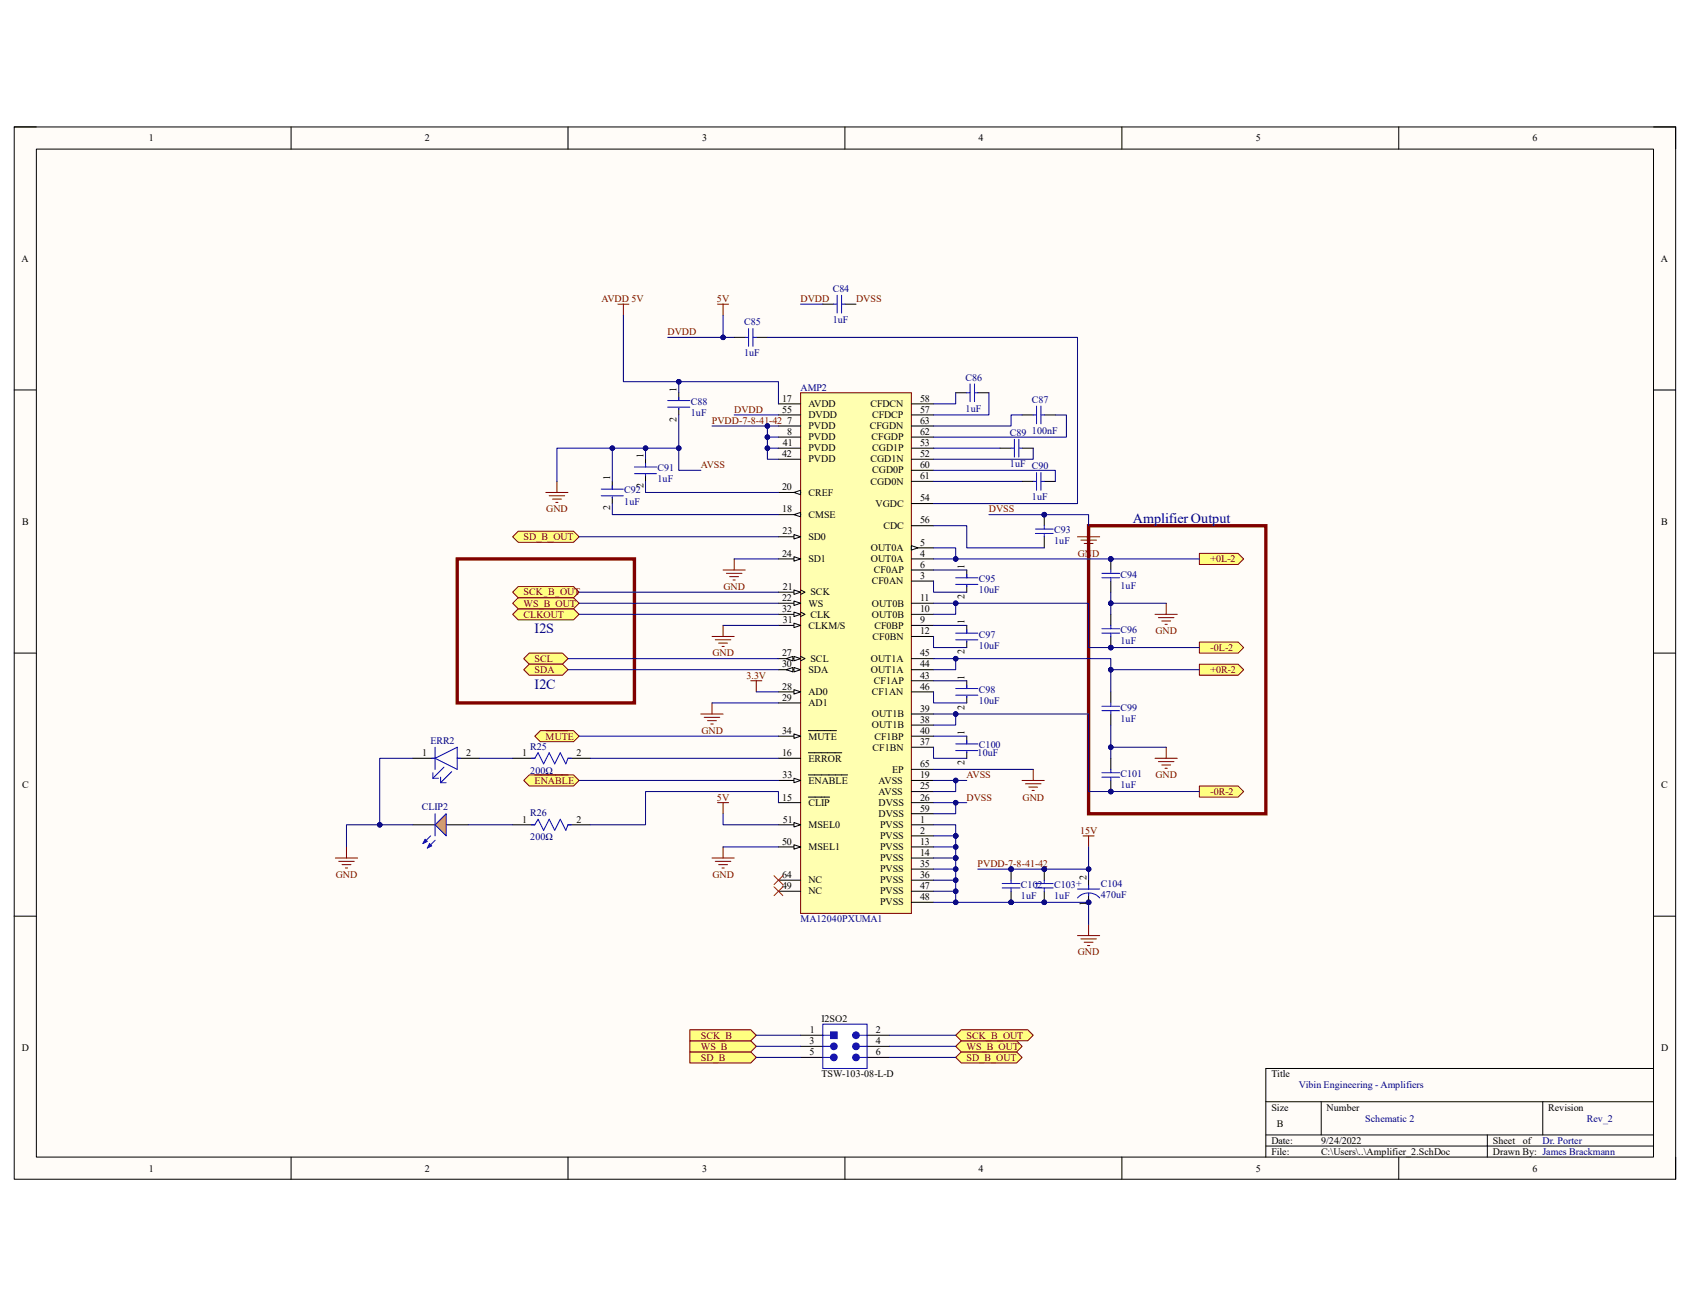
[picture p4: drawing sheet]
<svg xmlns="http://www.w3.org/2000/svg" width="279mm" height="216mm" viewBox="0 0 279 216" stroke-linecap="round" stroke-linejoin="round" font-family="sans-serif">
<path d="M2.3 21h274.7v173.9h-274.7z" fill-rule="evenodd" fill="#fffcf8"/>
<path d="M2.3 21h274.7v173.9h-274.7z" fill="none" stroke="#000" stroke-width=".17"/>
<path d="M6 24.6h267.4v166.7h-267.4z" fill-rule="evenodd" fill="#fffcf8"/>
<g fill="none" stroke="#000" stroke-width=".17">
<path d="M2.3 21h3.7M6 24.6h267.4v166.7h-267.4zM48.1 21v3.6M93.9 21v3.6M139.7 21v3.6M185.5 21v3.6M231.2 21v3.6M273.4 21h3.6v3.6M2.3 64.5h3.7M273.4 64.5h3.6M2.3 108h3.7M273.4 108h3.6"/>
<path d="M2.3 151.5h3.7M273.4 151.5h3.6M273.4 176.6h-64.1v14.7M48.1 191.3v3.6M93.9 191.3v3.6M139.7 191.3v3.6M185.5 191.3v3.6M209.3 182.1h64.1M209.3 187.6h64.1M209.3 189.5h64.1M218.4 182.1v5.5M231.2 191.3v3.6"/>
<path d="M245.9 187.6v3.7M255.1 182.1v5.5M277 191.3v3.6"/>
</g>
<path d="M132.4 64.9h18.3v86.1h-18.3z" fill-rule="evenodd" fill="#ffffb0"/>
<path d="M132.4 64.9h18.3v86.1h-18.3z" fill="none" stroke="#800000" stroke-width=".17"/>
<g fill="none" stroke="#000" stroke-width=".17">
<path d="M128.7 66.8h3.7M128.7 68.6h3.7M128.7 70.4h3.7M128.7 72.3h3.7M128.7 74.1h3.7M128.7 75.9h3.7M150.7 96.1h3.6M150.7 94.2h3.6M150.7 92.4h3.6M150.7 90.6h3.6M150.7 105.2h3.6M150.7 103.4h3.6"/>
<path d="M150.7 114.4h3.6M150.7 112.5h3.6M150.7 123.5h3.6M150.7 121.7h3.6"/>
</g>
<path d="M150.7 90.2l1.1 .4-1.1 .3z" fill="#f8fcff"/>
<path d="M128.7 88.7h3.7M150.7 90.2l1.1 .4-1.1 .3zM150.7 99.7h3.6M150.7 101.6h3.6M150.7 110.7h3.6M150.7 108.9h3.6M150.7 119.9h3.6M150.7 118h3.6" fill="none" stroke="#000" stroke-width=".17"/>
<path d="M131.3 88.4l1.1 .3-1.1 .4z" fill="#f8fcff"/>
<path d="M128.7 92.4h3.7M131.3 88.4l1.1 .3-1.1 .4z" fill="none" stroke="#000" stroke-width=".17"/>
<path d="M131.3 92l1.1 .4-1.1 .4z" fill="#f8fcff"/>
<path d="M131.3 92l1.1 .4-1.1 .4zM128.7 114.4h3.7" fill="none" stroke="#000" stroke-width=".17"/>
<path d="M131.3 114l1.1 .4-1.1 .3z" fill="#f8fcff"/>
<path d="M128.7 116.2h3.7M131.3 114l1.1 .4-1.1 .3zM128.7 136.4h3.7" fill="none" stroke="#000" stroke-width=".17"/>
<path d="M131.3 136l1.1 .4-1.1 .3z" fill="#f8fcff"/>
<path d="M131.3 136l1.1 .4-1.1 .3zM128.7 140h3.7" fill="none" stroke="#000" stroke-width=".17"/>
<path d="M131.3 139.6l1.1 .4-1.1 .4z" fill="#f8fcff"/>
<path d="M150.7 79.6h3.6M150.7 77.8h3.6M150.7 75.9h3.6M150.7 74.1h3.6M128.7 132.7h3.7M128.7 129h3.7M131.3 139.6l1.1 .4-1.1 .4zM133.6 131.8h3.6" fill="none" stroke="#000" stroke-width=".17"/>
<path d="M131.3 128.7l1.1 .3-1.1 .4z" fill="#f8fcff"/>
<path d="M128.7 125.4h3.7M128.7 121.7h3.7M131.3 128.7l1.1 .3-1.1 .4zM133.6 128.1h6.5M133.6 124.4h5.6" fill="none" stroke="#000" stroke-width=".17"/>
<path d="M131.3 121.3l1.1 .4-1.1 .4z" fill="#f8fcff"/>
<path d="M150.7 66.8h3.6M150.7 68.6h3.6M150.7 70.4h3.6M150.7 72.3h3.6M150.7 86.9h3.6M128.7 101.6h3.7M131.3 121.3l1.1 .4-1.1 .4zM133.6 120.8h4.7" fill="none" stroke="#000" stroke-width=".17"/>
<path d="M131.3 101.2l1.1 .4-1.1 .3z" fill="#f8fcff"/>
<path d="M128.7 103.4h3.7M131.3 101.2l1.1 .4-1.1 .3zM132.4 101.2l.7 .4-.7 .3" fill="none" stroke="#000" stroke-width=".17"/>
<path d="M131.3 103l1.1 .4-1.1 .4z" fill="#f8fcff"/>
<path d="M128.7 85.1h3.7M131.3 103l1.1 .4-1.1 .4z" fill="none" stroke="#000" stroke-width=".17"/>
<path d="M131.3 85.1l1.1-.4v.7z" fill="#f8fcff"/>
<path d="M128.7 81.4h3.7M131.3 85.1l1.1-.4v.7z" fill="none" stroke="#000" stroke-width=".17"/>
<path d="M131.3 81.4l1.1-.4v.8z" fill="#f8fcff"/>
<path d="M128.7 97.9h3.7M131.3 81.4l1.1-.4v.8zM150.7 127.2h3.6" fill="none" stroke="#000" stroke-width=".17"/>
<path d="M131.3 97.5l1.1 .4-1.1 .4z" fill="#f8fcff"/>
<path d="M131.3 97.5l1.1 .4-1.1 .4zM132.4 97.5l.7 .4-.7 .4M128.7 108.9h3.7" fill="none" stroke="#000" stroke-width=".17"/>
<path d="M131.3 108.5l1.1 .4-1.1 .3z" fill="#f8fcff"/>
<path d="M131.3 108.5l1.1 .4-1.1 .3z" fill="none" stroke="#000" stroke-width=".17"/>
<path d="M130 108.9l1.1-.4v.7z" fill="#f8fcff"/>
<path d="M128.7 110.7h3.7M130 108.9l1.1-.4v.7zM132.4 108.5l.7 .4-.7 .3" fill="none" stroke="#000" stroke-width=".17"/>
<path d="M131.3 110.3l1.1 .4-1.1 .4z" fill="#f8fcff"/>
<path d="M131.3 110.3l1.1 .4-1.1 .4z" fill="none" stroke="#000" stroke-width=".17"/>
<path d="M130 110.7l1.1-.4v.8z" fill="#f8fcff"/>
<path d="M128.7 99.7h3.7M150.7 83.2h3.6M130 110.7l1.1-.4v.8z" fill="none" stroke="#000" stroke-width=".17"/>
<path d="M131.3 99.4l1.1 .3-1.1 .4z" fill="#f8fcff"/>
<g fill="none" stroke="#000" stroke-width=".17">
<path d="M101.2 79.6v1.3M106.7 75.9v1.3M106.7 78.5v1.1M112.2 64.9v1.3M112.2 67.5v1.1M158 64.9h1.8M161.7 64.9h1.8M165.3 74.1h1.9M169 79.6h1.8M169 74.1h1.8M169 68.6h1.8M172.6 79.6h1.9"/>
<path d="M172.6 68.6h1.9M101.2 82.1v1.1M131.3 99.4l1.1 .3-1.1 .4zM150.7 129h3.6M150.7 130.9h3.6M150.7 132.7h3.6M150.7 134.5h3.6M150.7 136.4h3.6M150.7 138.2h3.6M128.7 147.3h3.7M128.7 145.5h3.7M150.7 147.3h3.6"/>
<path d="M150.7 145.5h3.6M150.7 140h3.6M150.7 141.8h3.6M150.7 143.7h3.6M150.7 149.2h3.6"/>
</g>
<g fill="none" stroke="#800000" stroke-width=".17">
<path d="M102.1 50.3h1.9M103.1 50.3v1.8M92.1 79.6v1.8M90.2 81.4h3.7M90.8 82h2.6M91.3 82.5h1.5M91.9 83.1h.4M117.7 105.2h3.7M118.3 105.8h2.5M118.8 106.3h1.5M119.4 106.9h.3M119.5 103.4v1.8"/>
<path d="M118.6 132.7h1.9M119.5 132.7v1.8M169 129h3.6M169.5 129.6h2.6M170.1 130.1h1.5M170.6 130.7h.4M170.8 127.2v1.8M117.7 141.8h3.7M118.3 142.4h2.5M118.8 142.9h1.5M119.4 143.5h.3M119.5 140v1.8"/>
</g>
<g fill="none" stroke="#00f" stroke-width=".17">
<path d="M104.9 77.2h3.7M104.9 78.3h3.7M106.7 76.6v.6M106.7 78.5v.2M110.4 66.2h3.6M110.4 67.3h3.6M112.2 65.7v.5M112.2 67.5v.2M159.8 64.9h.6M160.4 63.5v2.9M161.1 63.5v2.9M161.1 64.9h.6"/>
<path d="M167.2 74.1h.5M167.7 72.6v3M168.4 72.6v3M168.4 74.1h.6M170.8 79.6h.6M170.8 68.6h.6M171.4 67.1v3M171.4 78.1v2.9M172.1 67.1v3M172.1 78.1v2.9M172.1 79.6h.5M172.1 68.6h.5"/>
<path d="M99.4 80.9h3.7M99.4 82h3.7M101.2 80.3v.6M101.2 82.1v.2"/>
</g>
<circle cx="172.6" cy="85.1" r=".37" fill="#000080"/>
<circle cx="172.6" cy="85.1" r=".37" fill="none" stroke="#000080" stroke-width=".17"/>
<path d="M172.6 85.1v1.8" fill="none" stroke="#000" stroke-width=".17"/>
<circle cx="172.6" cy="85.1" r=".37" fill="#000080"/>
<circle cx="172.6" cy="85.1" r=".37" fill="none" stroke="#000080" stroke-width=".17"/>
<g fill="none" stroke="#000" stroke-width=".17">
<path d="M121.4 55.8h1.8M125 55.8h1.9M136 50.3h1.9M139.7 50.3h1.8M159.8 94.2v1.3M159.8 96.8v1.1M172.6 88.7v1.9M159.8 103.4v1.3M159.8 105.9v1.2M159.8 112.5v1.3M159.8 115.1v1.1M159.8 121.7v1.3"/>
<path d="M159.8 124.3v1.1"/>
</g>
<g fill="none" stroke="#00f" stroke-width=".17">
<path d="M123.2 55.8h.6M123.8 54.3v2.9M124.5 54.3v2.9M124.5 55.8h.5M137.9 50.3h.5M138.4 48.8v2.9M139.1 48.8v2.9M139.1 50.3h.6M158 95.5h3.7M158 96.6h3.7M159.8 95v.5M159.8 96.8v.2"/>
<path d="M171.2 88.2h2.9M171.2 87.5h2.9M172.6 86.9v.6M172.6 88.2v.5M158 104.7h3.7M158 105.8h3.7M158 113.8h3.7M158 114.9h3.7M159.8 104.1v.6M159.8 105.9v.2M159.8 113.3v.5M159.8 115.1v.2"/>
<path d="M158 123h3.7M158 124.1h3.7M159.8 122.4v.6M159.8 124.3v.1"/>
</g>
<path d="M118.6 50.3h1.9M119.5 50.3v1.8M178.1 88.7h3.7M178.7 89.3h2.6M179.2 89.8h1.5M179.8 90.4h.4M180 86.9v1.8" fill="none" stroke="#800000" stroke-width=".17"/>
<circle cx="180" cy="149.2" r=".37" fill="#000080"/>
<circle cx="180" cy="149.2" r=".37" fill="none" stroke="#000080" stroke-width=".17"/>
<path d="M180 147.7v1.5" fill="none" stroke="#000" stroke-width=".17"/>
<circle cx="180" cy="149.2" r=".37" fill="#000080"/>
<circle cx="180" cy="149.2" r=".37" fill="none" stroke="#000080" stroke-width=".17"/>
<path d="M180 145.5v1.5" fill="none" stroke="#000" stroke-width=".17"/>
<path d="M178.1 147h3.7M178.1 148.4a2.45 2.45 0 0 1 3.7 0M180 146.4v.6M180 147.7v.4" fill="none" stroke="#00f" stroke-width=".17"/>
<path d="M178.1 154.7h3.7M178.7 155.2h2.6M179.2 155.8h1.5M179.8 156.3h.4M180 152.8v1.9" fill="none" stroke="#800000" stroke-width=".17"/>
<circle cx="172.6" cy="143.7" r=".37" fill="#000080"/>
<circle cx="172.6" cy="143.7" r=".37" fill="none" stroke="#000080" stroke-width=".17"/>
<circle cx="172.6" cy="149.2" r=".37" fill="#000080"/>
<circle cx="172.6" cy="149.2" r=".37" fill="none" stroke="#000080" stroke-width=".17"/>
<path d="M172.6 143.7v1.8" fill="none" stroke="#000" stroke-width=".17"/>
<circle cx="172.6" cy="143.7" r=".37" fill="#000080"/>
<circle cx="172.6" cy="143.7" r=".37" fill="none" stroke="#000080" stroke-width=".17"/>
<path d="M172.6 147.3v1.9" fill="none" stroke="#000" stroke-width=".17"/>
<circle cx="172.6" cy="149.2" r=".37" fill="#000080"/>
<circle cx="172.6" cy="149.2" r=".37" fill="none" stroke="#000080" stroke-width=".17"/>
<path d="M171.2 146.8h2.9M171.2 146.1h2.9M172.6 145.5v.6M172.6 146.8v.5" fill="none" stroke="#00f" stroke-width=".17"/>
<circle cx="167.2" cy="143.7" r=".37" fill="#000080"/>
<circle cx="167.2" cy="143.7" r=".37" fill="none" stroke="#000080" stroke-width=".17"/>
<circle cx="167.2" cy="149.2" r=".37" fill="#000080"/>
<circle cx="167.2" cy="149.2" r=".37" fill="none" stroke="#000080" stroke-width=".17"/>
<path d="M167.2 143.7v1.8" fill="none" stroke="#000" stroke-width=".17"/>
<circle cx="167.2" cy="143.7" r=".37" fill="#000080"/>
<circle cx="167.2" cy="143.7" r=".37" fill="none" stroke="#000080" stroke-width=".17"/>
<path d="M167.2 147.3v1.9" fill="none" stroke="#000" stroke-width=".17"/>
<circle cx="167.2" cy="149.2" r=".37" fill="#000080"/>
<circle cx="167.2" cy="149.2" r=".37" fill="none" stroke="#000080" stroke-width=".17"/>
<path d="M165.7 146.8h2.9M165.7 146.1h2.9M167.2 145.5v.6M167.2 146.8v.5" fill="none" stroke="#00f" stroke-width=".17"/>
<path d="M179.1 138.2h1.8M180 138.2v1.8" fill="none" stroke="#800000" stroke-width=".17"/>
<circle cx="183.6" cy="92.4" r=".37" fill="#000080"/>
<circle cx="183.6" cy="92.4" r=".37" fill="none" stroke="#000080" stroke-width=".17"/>
<path d="M183.6 92.4v1.8" fill="none" stroke="#000" stroke-width=".17"/>
<circle cx="183.6" cy="92.4" r=".37" fill="#000080"/>
<circle cx="183.6" cy="92.4" r=".37" fill="none" stroke="#000080" stroke-width=".17"/>
<path d="M183.6 96.1v1.8" fill="none" stroke="#000" stroke-width=".17"/>
<path d="M182.2 95.5h2.9M182.2 94.8h2.9M183.6 94.2v.6M183.6 95.5v.6" fill="none" stroke="#00f" stroke-width=".17"/>
<circle cx="183.6" cy="107.1" r=".37" fill="#000080"/>
<circle cx="183.6" cy="107.1" r=".37" fill="none" stroke="#000080" stroke-width=".17"/>
<path d="M183.6 101.6v1.8M183.6 105.2v1.9" fill="none" stroke="#000" stroke-width=".17"/>
<circle cx="183.6" cy="107.1" r=".37" fill="#000080"/>
<circle cx="183.6" cy="107.1" r=".37" fill="none" stroke="#000080" stroke-width=".17"/>
<path d="M182.2 104.7h2.9M182.2 103.9h2.9M182.2 117.5h2.9M182.2 116.8h2.9M183.6 103.4v.5M183.6 104.7v.5M183.6 116.2v.6M183.6 117.5v.5" fill="none" stroke="#00f" stroke-width=".17"/>
<path d="M183.6 114.4v1.8M183.6 118v1.9" fill="none" stroke="#000" stroke-width=".17"/>
<circle cx="183.6" cy="130.9" r=".37" fill="#000080"/>
<circle cx="183.6" cy="130.9" r=".37" fill="none" stroke="#000080" stroke-width=".17"/>
<path d="M183.6 125.4v1.8M183.6 129v1.9" fill="none" stroke="#000" stroke-width=".17"/>
<circle cx="183.6" cy="130.9" r=".37" fill="#000080"/>
<circle cx="183.6" cy="130.9" r=".37" fill="none" stroke="#000080" stroke-width=".17"/>
<path d="M182.2 128.5h2.9M182.2 127.7h2.9M183.6 127.2v.5M183.6 128.5v.5" fill="none" stroke="#00f" stroke-width=".17"/>
<path d="M192.8 99.7v1.9M191 101.6h3.6M191.5 102.1h2.6M192.1 102.7h1.4M192.6 103.2h.4M191 125.4h3.6M191.5 125.9h2.6M192.1 126.5h1.4M192.6 127h.4M192.8 123.5v1.9" fill="none" stroke="#800000" stroke-width=".17"/>
<path d="M198.3 91.5h6.4l.9 .9-.9 .9h-6.4z" fill-rule="evenodd" fill="#ffff80"/>
<path d="M198.3 91.5h6.4l.9 .9-.9 .9h-6.4z" fill="none" stroke="#800000" stroke-width=".17"/>
<path d="M198.3 106.1h6.4l.9 1-.9 .9h-6.4z" fill-rule="evenodd" fill="#ffff80"/>
<path d="M198.3 106.1h6.4l.9 1-.9 .9h-6.4z" fill="none" stroke="#800000" stroke-width=".17"/>
<path d="M198.3 109.8h6.4l.9 .9-.9 .9h-6.4z" fill-rule="evenodd" fill="#ffff80"/>
<path d="M198.3 109.8h6.4l.9 .9-.9 .9h-6.4z" fill="none" stroke="#800000" stroke-width=".17"/>
<path d="M198.3 129.9h6.4l.9 1-.9 .9h-6.4z" fill-rule="evenodd" fill="#ffff80"/>
<path d="M198.3 129.9h6.4l.9 1-.9 .9h-6.4z" fill="none" stroke="#800000" stroke-width=".17"/>
<path d="M86.6 108.9l.9-.9h5.5l.9 .9-.9 .9h-5.5z" fill-rule="evenodd" fill="#ffff80"/>
<path d="M86.6 108.9l.9-.9h5.5l.9 .9-.9 .9h-5.5z" fill="none" stroke="#800000" stroke-width=".17"/>
<path d="M86.6 110.7l.9-.9h5.5l.9 .9-.9 .9h-5.5z" fill-rule="evenodd" fill="#ffff80"/>
<path d="M119.5 94.2h3.7M120.1 94.8h2.6M120.6 95.3h1.5M121.2 95.9h.4M121.4 92.4v1.8M86.6 110.7l.9-.9h5.5l.9 .9-.9 .9h-5.5z" fill="none" stroke="#800000" stroke-width=".17"/>
<path d="M88.4 121.7l.9-.9h5.5l.9 .9-.9 .9h-5.5z" fill-rule="evenodd" fill="#ffff80"/>
<path d="M88.4 121.7l.9-.9h5.5l.9 .9-.9 .9h-5.5zM90.2 120.8h3.7" fill="none" stroke="#800000" stroke-width=".17"/>
<path d="M86.6 129l.9-.9h7.3l.9 .9-.9 .9h-7.3z" fill-rule="evenodd" fill="#ffff80"/>
<path d="M86.6 129l.9-.9h7.3l.9 .9-.9 .9h-7.3zM88.4 128.1h5.5" fill="none" stroke="#800000" stroke-width=".17"/>
<path d="M84.8 101.6l.9-1h9.1l.9 1-.9 .9h-9.1z" fill-rule="evenodd" fill="#ffff80"/>
<path d="M84.8 101.6l.9-1h9.1l.9 1-.9 .9h-9.1z" fill="none" stroke="#800000" stroke-width=".17"/>
<path d="M68.3 125.4h3.6M68.3 136.4h3.6M73.8 136.4h3.6M75.6 125.4h3.7" fill="none" stroke="#000" stroke-width=".17"/>
<path d="M71.4 125.4h.5M71.6 128.7h.9M71.6 127.7v1M71.9 125.4l3.7-1.9v3.7zM71.9 123.5v3.7M72.8 129.4h1M72.8 128.5v.9M73.4 126.8l-1.8 1.9M74.7 127.6l-1.9 1.8M75.6 125.4h.5" fill="none" stroke="#00f" stroke-width=".17"/>
<path d="M71.9 136.4l1.9-1.9v3.7z" fill="#f90"/>
<path d="M71.2 138.2l-1.3 1.3M71.9 136.4l1.9-1.9v3.7zM71.9 138.9l-1.3 1.3" fill="none" stroke="#00f" stroke-width=".17"/>
<path d="M70.3 138.7l.3 .4-.7 .4z" fill="#00f"/>
<path d="M70.3 138.7l.3 .4-.7 .4z" fill="none" stroke="#00f" stroke-width=".17"/>
<path d="M71 139.5l.4 .3-.8 .4z" fill="#00f"/>
<path d="M71 139.5l.4 .3-.8 .4zM71.9 134.5v3.7M87.9 125.4h.5l.6-1 .9 1.9 .9-1.9 .9 1.9 .9-1.9 .9 1.9 .4-.9h.6M87.9 136.4h.5l.6-1 .9 1.9 .9-1.9 .9 1.9 .9-1.9 .9 1.9 .4-.9h.6" fill="none" stroke="#00f" stroke-width=".17"/>
<path d="M84.8 125.4h3.6M84.8 136.4h3.6M93.9 125.4h3.7M93.9 136.4h3.7" fill="none" stroke="#000" stroke-width=".17"/>
<path d="M115.9 118h3.6M116.4 118.6h2.6M117 119.1h1.4M117.5 119.7h.4M117.7 116.2v1.8M55.5 141.8h3.6M56 142.4h2.6M56.5 142.9h1.5M57.1 143.5h.4M57.3 140v1.8" fill="none" stroke="#800000" stroke-width=".17"/>
<path d="M136 169.3h7.4v7.3h-7.4z" fill-rule="evenodd" fill="#fff"/>
<path d="M136 173h1.3M136 169.3h7.4v7.3h-7.4z" fill="none" stroke="#00f" stroke-width=".17"/>
<path d="M132.4 171.1h3.6M132.4 173h3.6M132.4 174.8h3.6M143.3 171.1h3.7M143.3 173h3.7M143.4 174.8h3.6" fill="none" stroke="#000" stroke-width=".17"/>
<circle cx="137.9" cy="173" r=".55" fill="#00f"/>
<g fill="none" stroke="#00f" stroke-width=".17">
<path d="M136 171.1h1.3"/>
<circle cx="137.9" cy="173" r=".55"/>
</g>
<circle cx="137.9" cy="174.8" r=".55" fill="#00f"/>
<g fill="none" stroke="#00f" stroke-width=".17">
<path d="M136 174.8h1.3"/>
<circle cx="137.9" cy="174.8" r=".55"/>
</g>
<circle cx="141.5" cy="174.8" r=".55" fill="#00f"/>
<g fill="none" stroke="#00f" stroke-width=".17">
<path d="M142.1 174.8h1.3"/>
<circle cx="141.5" cy="174.8" r=".55"/>
</g>
<circle cx="141.5" cy="173" r=".55" fill="#00f"/>
<g fill="none" stroke="#00f" stroke-width=".17">
<path d="M142.1 173h1.2"/>
<circle cx="141.5" cy="173" r=".55"/>
</g>
<circle cx="141.5" cy="171.1" r=".55" fill="#00f"/>
<g fill="none" stroke="#00f" stroke-width=".17">
<path d="M142.1 171.1h1.2"/>
<circle cx="141.5" cy="171.1" r=".55"/>
</g>
<path d="M137.3 170.6h1.1v1.1h-1.1z" fill-rule="evenodd" fill="#00f"/>
<path d="M137.3 170.6h1.1v1.1h-1.1z" fill="none" stroke="#00f" stroke-width=".17"/>
<path d="M114 173.9h10.1l.9 .9-.9 .9h-10.1z" fill-rule="evenodd" fill="#ffff80"/>
<path d="M114 173.9h10.1l.9 .9-.9 .9h-10.1z" fill="none" stroke="#800000" stroke-width=".17"/>
<path d="M114 172.1h10.1l.9 .9-.9 .9h-10.1z" fill-rule="evenodd" fill="#ffff80"/>
<path d="M114 172.1h10.1l.9 .9-.9 .9h-10.1z" fill="none" stroke="#800000" stroke-width=".17"/>
<path d="M114 170.2h10.1l.9 .9-.9 1h-10.1z" fill-rule="evenodd" fill="#ffff80"/>
<path d="M114 170.2h10.1l.9 .9-.9 1h-10.1z" fill="none" stroke="#800000" stroke-width=".17"/>
<path d="M158 174.8l.9-.9h9.2l.9 .9-.9 .9h-9.2z" fill-rule="evenodd" fill="#ffff80"/>
<path d="M158 174.8l.9-.9h9.2l.9 .9-.9 .9h-9.2z" fill="none" stroke="#800000" stroke-width=".17"/>
<path d="M158 173l.9-.9h9.2l.9 .9-.9 .9h-9.2z" fill-rule="evenodd" fill="#ffff80"/>
<path d="M158 173l.9-.9h9.2l.9 .9-.9 .9h-9.2z" fill="none" stroke="#800000" stroke-width=".17"/>
<path d="M158 171.1l.9-.9h11l.9 .9-.9 1h-11z" fill-rule="evenodd" fill="#ffff80"/>
<path d="M158 171.1l.9-.9h11l.9 .9-.9 1h-11z" fill="none" stroke="#800000" stroke-width=".17"/>
<path d="M84.8 88.7l.9-.9h9.1l.9 .9-.9 1h-9.1z" fill-rule="evenodd" fill="#ffff80"/>
<path d="M84.8 88.7l.9-.9h9.1l.9 .9-.9 1h-9.1z" fill="none" stroke="#800000" stroke-width=".17"/>
<path d="M85.7 98.8h9.1l.9 .9-.9 .9h-9.1l-.9-.9z" fill-rule="evenodd" fill="#ffff80"/>
<path d="M85.7 98.8h9.1l.9 .9-.9 .9h-9.1l-.9-.9z" fill="none" stroke="#800000" stroke-width=".17"/>
<path d="M85.7 97h9.1l.9 .9-.9 .9h-9.1l-.9-.9z" fill-rule="evenodd" fill="#ffff80"/>
<path d="M85.7 97h9.1l.9 .9-.9 .9h-9.1l-.9-.9zM124.1 112.5h1.9M125 112.5v1.9" fill="none" stroke="#800000" stroke-width=".17"/>
<path d="M75.6 92.4h29.3v23.8h-29.3zM180 86.9h29.3v47.6h-29.3z" fill="none" stroke="#800000" stroke-width=".55"/>
<path d="M106.7 79.6v1.8h22M112.2 68.6v5.5h-5.5v1.8M101.2 83.2v1.9h27.5" fill="none" stroke="#000080" stroke-width=".17"/>
<circle cx="106.7" cy="74.1" r=".37" fill="#000080"/>
<circle cx="106.7" cy="74.1" r=".37" fill="none" stroke="#000080" stroke-width=".17"/>
<circle cx="112.2" cy="74.1" r=".37" fill="#000080"/>
<g fill="none" stroke="#000080" stroke-width=".17">
<path d="M92.1 79.6v-5.5h9.1v5.5"/>
<circle cx="112.2" cy="74.1" r=".37"/>
</g>
<circle cx="101.2" cy="74.1" r=".37" fill="#000080"/>
<g fill="none" stroke="#000080" stroke-width=".17">
<path d="M101.2 74.1h5.5"/>
<circle cx="101.2" cy="74.1" r=".37"/>
</g>
<circle cx="101.2" cy="74.1" r=".37" fill="#000080"/>
<circle cx="101.2" cy="74.1" r=".37" fill="none" stroke="#000080" stroke-width=".17"/>
<circle cx="106.7" cy="74.1" r=".37" fill="#000080"/>
<g fill="none" stroke="#000080" stroke-width=".17">
<path d="M112.2 64.9v-1.8h16.5v3.7"/>
<circle cx="106.7" cy="74.1" r=".37"/>
</g>
<circle cx="112.2" cy="63.1" r=".37" fill="#000080"/>
<g fill="none" stroke="#000080" stroke-width=".17">
<path d="M103.1 52.1v11h9.1"/>
<circle cx="112.2" cy="63.1" r=".37"/>
</g>
<circle cx="112.2" cy="63.1" r=".37" fill="#000080"/>
<g fill="none" stroke="#000080" stroke-width=".17">
<path d="M112.2 74.1v3.7h3.7"/>
<circle cx="112.2" cy="63.1" r=".37"/>
</g>
<circle cx="112.2" cy="74.1" r=".37" fill="#000080"/>
<g fill="none" stroke="#000080" stroke-width=".17">
<path d="M154.3 77.8h20.2v1.8M154.3 79.6h14.7M154.3 74.1h11M158 64.9v1.9h-3.7M163.5 64.9v3.7h-9.2M169 68.6h-1.8v1.8h-12.9M170.8 74.1v1.8h-16.5M174.5 68.6h1.8v3.7h-22M154.3 86.9h5.5v3.7h12.8M163.5 85.1h16.5v1.8M119.5 103.4h9.2M119.5 134.5v1.9h9.2"/>
<path d="M154.3 127.2h16.5M119.5 140h9.2"/>
<circle cx="112.2" cy="74.1" r=".37"/>
</g>
<circle cx="172.6" cy="85.1" r=".37" fill="#000080"/>
<g fill="none" stroke="#000080" stroke-width=".17">
<path d="M119.5 52.1v3.7h-9.1M121.4 68.6h7.3"/>
<circle cx="172.6" cy="85.1" r=".37"/>
</g>
<circle cx="119.5" cy="55.8" r=".37" fill="#000080"/>
<g fill="none" stroke="#000080" stroke-width=".17">
<path d="M132.4 50.3h3.6M154.3 96.1v1.8h5.5M154.3 94.2h5.5M154.3 105.2v1.9h5.5M154.3 103.4h5.5M154.3 112.5h5.5M154.3 123.5v1.9h5.5M154.3 121.7h5.5M161.7 143.7h18.3v1.8"/>
<circle cx="119.5" cy="55.8" r=".37"/>
</g>
<circle cx="167.2" cy="143.7" r=".37" fill="#000080"/>
<circle cx="167.2" cy="143.7" r=".37" fill="none" stroke="#000080" stroke-width=".17"/>
<circle cx="172.6" cy="143.7" r=".37" fill="#000080"/>
<circle cx="172.6" cy="143.7" r=".37" fill="none" stroke="#000080" stroke-width=".17"/>
<circle cx="180" cy="143.7" r=".37" fill="#000080"/>
<g fill="none" stroke="#000080" stroke-width=".17">
<path d="M180 140v3.7"/>
<circle cx="180" cy="143.7" r=".37"/>
</g>
<circle cx="180" cy="143.7" r=".37" fill="#000080"/>
<g fill="none" stroke="#000080" stroke-width=".17">
<path d="M183.6 97.9v1.8h9.2"/>
<circle cx="180" cy="143.7" r=".37"/>
</g>
<circle cx="183.6" cy="99.7" r=".37" fill="#000080"/>
<g fill="none" stroke="#000080" stroke-width=".17">
<path d="M183.6 99.7v1.9"/>
<circle cx="183.6" cy="99.7" r=".37"/>
</g>
<circle cx="183.6" cy="99.7" r=".37" fill="#000080"/>
<g fill="none" stroke="#000080" stroke-width=".17">
<path d="M192.8 123.5h-9.2v1.9"/>
<circle cx="183.6" cy="99.7" r=".37"/>
</g>
<circle cx="183.6" cy="123.5" r=".37" fill="#000080"/>
<g fill="none" stroke="#000080" stroke-width=".17">
<path d="M183.6 119.9v3.6"/>
<circle cx="183.6" cy="123.5" r=".37"/>
</g>
<circle cx="183.6" cy="123.5" r=".37" fill="#000080"/>
<g fill="none" stroke="#000080" stroke-width=".17">
<path d="M154.3 90.6h3.7v1.8h40.3"/>
<circle cx="183.6" cy="123.5" r=".37"/>
</g>
<circle cx="158" cy="92.4" r=".37" fill="#000080"/>
<circle cx="158" cy="92.4" r=".37" fill="none" stroke="#000080" stroke-width=".17"/>
<circle cx="183.6" cy="92.4" r=".37" fill="#000080"/>
<g fill="none" stroke="#000080" stroke-width=".17">
<path d="M183.6 110.7v3.7"/>
<circle cx="183.6" cy="92.4" r=".37"/>
</g>
<circle cx="183.6" cy="110.7" r=".37" fill="#000080"/>
<g fill="none" stroke="#000080" stroke-width=".17">
<path d="M119.5 55.8h1.9M93.9 108.9h34.8"/>
<circle cx="183.6" cy="110.7" r=".37"/>
</g>
<circle cx="119.5" cy="55.8" r=".37" fill="#000080"/>
<g fill="none" stroke="#000080" stroke-width=".17">
<path d="M121.4 92.4h7.3M93.9 110.7h34.8M95.7 101.6h33M154.3 114.4v1.8h5.5M68.3 125.4h-5.5v11M77.4 136.4h7.4M79.3 125.4h5.5M95.7 121.7h33M95.7 129h33M97.6 125.4h31.1M128.7 132.7v-1.8h-22v5.5h-9.1"/>
<circle cx="119.5" cy="55.8" r=".37"/>
</g>
<circle cx="62.8" cy="136.4" r=".37" fill="#000080"/>
<g fill="none" stroke="#000080" stroke-width=".17">
<path d="M154.3 92.4h3.7"/>
<circle cx="62.8" cy="136.4" r=".37"/>
</g>
<circle cx="158" cy="92.4" r=".37" fill="#000080"/>
<g fill="none" stroke="#000080" stroke-width=".17">
<path d="M158 99.7v1.9h-3.7"/>
<circle cx="158" cy="92.4" r=".37"/>
</g>
<circle cx="158" cy="99.7" r=".37" fill="#000080"/>
<g fill="none" stroke="#000080" stroke-width=".17">
<path d="M158 108.9v1.8h-3.7"/>
<circle cx="158" cy="99.7" r=".37"/>
</g>
<circle cx="158" cy="108.9" r=".37" fill="#000080"/>
<g fill="none" stroke="#000080" stroke-width=".17">
<path d="M158 118v1.9h-3.7"/>
<circle cx="158" cy="108.9" r=".37"/>
</g>
<circle cx="158" cy="118" r=".37" fill="#000080"/>
<g fill="none" stroke="#000080" stroke-width=".17">
<path d="M154.3 138.2h3.7"/>
<circle cx="158" cy="118" r=".37"/>
</g>
<circle cx="158" cy="138.2" r=".37" fill="#000080"/>
<g fill="none" stroke="#000080" stroke-width=".17">
<path d="M154.3 136.4h3.7v1.8"/>
<circle cx="158" cy="138.2" r=".37"/>
</g>
<circle cx="158" cy="138.2" r=".37" fill="#000080"/>
<g fill="none" stroke="#000080" stroke-width=".17">
<path d="M158 138.2v1.8"/>
<circle cx="158" cy="138.2" r=".37"/>
</g>
<circle cx="158" cy="140" r=".37" fill="#000080"/>
<circle cx="158" cy="140" r=".37" fill="none" stroke="#000080" stroke-width=".17"/>
<circle cx="158" cy="138.2" r=".37" fill="#000080"/>
<g fill="none" stroke="#000080" stroke-width=".17">
<path d="M154.3 140h3.7v1.8"/>
<circle cx="158" cy="138.2" r=".37"/>
</g>
<circle cx="158" cy="140" r=".37" fill="#000080"/>
<circle cx="158" cy="140" r=".37" fill="none" stroke="#000080" stroke-width=".17"/>
<circle cx="158" cy="141.8" r=".37" fill="#000080"/>
<g fill="none" stroke="#000080" stroke-width=".17">
<path d="M154.3 141.8h3.7"/>
<circle cx="158" cy="141.8" r=".37"/>
</g>
<circle cx="158" cy="141.8" r=".37" fill="#000080"/>
<g fill="none" stroke="#000080" stroke-width=".17">
<path d="M154.3 143.7h3.7"/>
<circle cx="158" cy="141.8" r=".37"/>
</g>
<circle cx="158" cy="143.7" r=".37" fill="#000080"/>
<g fill="none" stroke="#000080" stroke-width=".17">
<path d="M154.3 145.5h3.7"/>
<circle cx="158" cy="143.7" r=".37"/>
</g>
<circle cx="158" cy="145.5" r=".37" fill="#000080"/>
<g fill="none" stroke="#000080" stroke-width=".17">
<path d="M154.3 147.3h3.7"/>
<circle cx="158" cy="145.5" r=".37"/>
</g>
<circle cx="158" cy="147.3" r=".37" fill="#000080"/>
<g fill="none" stroke="#000080" stroke-width=".17">
<path d="M158 132.7v1.8h-3.7"/>
<circle cx="158" cy="147.3" r=".37"/>
</g>
<circle cx="158" cy="132.7" r=".37" fill="#000080"/>
<g fill="none" stroke="#000080" stroke-width=".17">
<path d="M158 129v1.9h-3.7"/>
<circle cx="158" cy="132.7" r=".37"/>
</g>
<circle cx="158" cy="129" r=".37" fill="#000080"/>
<g fill="none" stroke="#000080" stroke-width=".17">
<path d="M126.9 70.4v1.9h1.8"/>
<circle cx="158" cy="129" r=".37"/>
</g>
<circle cx="126.9" cy="72.3" r=".37" fill="#000080"/>
<circle cx="126.9" cy="72.3" r=".37" fill="none" stroke="#000080" stroke-width=".17"/>
<circle cx="126.9" cy="70.4" r=".37" fill="#000080"/>
<g fill="none" stroke="#000080" stroke-width=".17">
<path d="M126.9 74.1h1.8"/>
<circle cx="126.9" cy="70.4" r=".37"/>
</g>
<circle cx="126.9" cy="74.1" r=".37" fill="#000080"/>
<g fill="none" stroke="#000080" stroke-width=".17">
<path d="M68.3 136.4h-11v3.6"/>
<circle cx="126.9" cy="74.1" r=".37"/>
</g>
<circle cx="62.8" cy="136.4" r=".37" fill="#000080"/>
<g fill="none" stroke="#000080" stroke-width=".17">
<path d="M126.9 55.8h51.2v27.4h-23.8M117.7 70.4h11M95.7 88.7h33M95.7 97.9h33M95.7 99.7h33M117.7 116.2h11M125 114.4h3.7M125 173h7.4M125 171.1h7.4M125 174.8h7.4M147 173h11M147 171.1h11"/>
<path d="M147 174.8h11"/>
<circle cx="62.8" cy="136.4" r=".37"/>
</g>
<circle cx="126.9" cy="70.4" r=".37" fill="#000080"/>
<g fill="none" stroke="#000080" stroke-width=".17">
<path d="M126.9 72.3v3.6h1.8"/>
<circle cx="126.9" cy="70.4" r=".37"/>
</g>
<circle cx="126.9" cy="74.1" r=".37" fill="#000080"/>
<circle cx="126.9" cy="74.1" r=".37" fill="none" stroke="#000080" stroke-width=".17"/>
<circle cx="126.9" cy="72.3" r=".37" fill="#000080"/>
<g fill="none" stroke="#000080" stroke-width=".17">
<path d="M154.3 149.2h25.7v3.6"/>
<circle cx="126.9" cy="72.3" r=".37"/>
</g>
<circle cx="158" cy="149.2" r=".37" fill="#000080"/>
<circle cx="158" cy="149.2" r=".37" fill="none" stroke="#000080" stroke-width=".17"/>
<circle cx="167.2" cy="149.2" r=".37" fill="#000080"/>
<circle cx="167.2" cy="149.2" r=".37" fill="none" stroke="#000080" stroke-width=".17"/>
<circle cx="172.6" cy="149.2" r=".37" fill="#000080"/>
<circle cx="172.6" cy="149.2" r=".37" fill="none" stroke="#000080" stroke-width=".17"/>
<circle cx="180" cy="149.2" r=".37" fill="#000080"/>
<g fill="none" stroke="#000080" stroke-width=".17">
<path d="M154.3 132.7h5.5"/>
<circle cx="180" cy="149.2" r=".37"/>
</g>
<circle cx="158" cy="132.7" r=".37" fill="#000080"/>
<g fill="none" stroke="#000080" stroke-width=".17">
<path d="M154.3 129h5.5"/>
<circle cx="158" cy="132.7" r=".37"/>
</g>
<circle cx="158" cy="129" r=".37" fill="#000080"/>
<g fill="none" stroke="#000080" stroke-width=".17">
<path d="M154.3 118h25.7v12.9h18.3"/>
<circle cx="158" cy="129" r=".37"/>
</g>
<circle cx="158" cy="118" r=".37" fill="#000080"/>
<circle cx="158" cy="118" r=".37" fill="none" stroke="#000080" stroke-width=".17"/>
<circle cx="183.6" cy="130.9" r=".37" fill="#000080"/>
<g fill="none" stroke="#000080" stroke-width=".17">
<path d="M154.3 108.9h29.3v1.8h14.7"/>
<circle cx="183.6" cy="130.9" r=".37"/>
</g>
<circle cx="183.6" cy="110.7" r=".37" fill="#000080"/>
<circle cx="183.6" cy="110.7" r=".37" fill="none" stroke="#000080" stroke-width=".17"/>
<circle cx="158" cy="108.9" r=".37" fill="#000080"/>
<g fill="none" stroke="#000080" stroke-width=".17">
<path d="M154.3 99.7h25.7v7.4h18.3"/>
<circle cx="158" cy="108.9" r=".37"/>
</g>
<circle cx="158" cy="99.7" r=".37" fill="#000080"/>
<circle cx="158" cy="99.7" r=".37" fill="none" stroke="#000080" stroke-width=".17"/>
<circle cx="183.6" cy="107.1" r=".37" fill="#000080"/>
<g fill="none" stroke="#000080" stroke-width=".17">
<path d="M158 141.8v7.4"/>
<circle cx="183.6" cy="107.1" r=".37"/>
</g>
<circle cx="158" cy="149.2" r=".37" fill="#000080"/>
<circle cx="158" cy="149.2" r=".37" fill="none" stroke="#000080" stroke-width=".17"/>
<circle cx="158" cy="147.3" r=".37" fill="#000080"/>
<circle cx="158" cy="147.3" r=".37" fill="none" stroke="#000080" stroke-width=".17"/>
<circle cx="158" cy="145.5" r=".37" fill="#000080"/>
<circle cx="158" cy="145.5" r=".37" fill="none" stroke="#000080" stroke-width=".17"/>
<circle cx="158" cy="143.7" r=".37" fill="#000080"/>
<circle cx="158" cy="143.7" r=".37" fill="none" stroke="#000080" stroke-width=".17"/>
<circle cx="158" cy="141.8" r=".37" fill="#000080"/>
<circle cx="158" cy="141.8" r=".37" fill="none" stroke="#000080" stroke-width=".17"/>
<path d="M128 144.8l1.4 1.4M128 146.6l1.4 1.5M129.4 144.8l-1.4 1.4M129.4 146.6l-1.4 1.5" fill="none" stroke="#f00" stroke-width=".17"/>
<g font-size="2.3" fill="#000080">
<text x="187.3" y="86.4">Amplifier Output</text>
<text x="88.4" y="104.7">I2S</text>
<text x="88.4" y="113.9">I2C</text>
</g>
<g font-size="1.7">
<text x="24.6" y="23.4">1</text>
<text x="70.2" y="23.4">2</text>
<text x="116.1" y="23.4">3</text>
<text x="161.8" y="23.4">4</text>
<text x="207.6" y="23.4">5</text>
<text x="253.4" y="23.4">6</text>
<text x="3.6" y="43.3">A</text>
<text x="274.6" y="43.3">A</text>
<text x="111.8" y="64.7" transform="rotate(-90 111.8 64.7)">1</text>
<text x="111.8" y="69.7" transform="rotate(-90 111.8 69.7)">2</text>
<text x="129.3" y="66.4">17</text>
<text x="129.3" y="68.2">55</text>
<text x="130.1" y="70.1">7</text>
<text x="130.1" y="71.9">8</text>
<text x="133.6" y="67.3">AVDD</text>
<text x="133.6" y="69.1">DVDD</text>
<text x="133.6" y="71">PVDD</text>
<text x="143.8" y="71">CFGDN</text>
<text x="143.9" y="67.3">CFDCN</text>
<text x="144.2" y="69.1">CFDCP</text>
<text x="152.1" y="66.4">58</text>
<text x="152.1" y="68.2">57</text>
<text x="152.1" y="70.1">63</text>
<text x="152.1" y="71.9">62</text>
<text x="106.4" y="75.7" transform="rotate(-90 106.4 75.7)">1</text>
<text x="129.3" y="75.6">42</text>
<text x="129.4" y="73.7">41</text>
<text x="133.6" y="72.8">PVDD</text>
<text x="133.6" y="74.6">PVDD</text>
<text x="133.6" y="76.5">PVDD</text>
<text x="143.9" y="76.5">CGD1N</text>
<text x="144.1" y="72.8">CFGDP</text>
<text x="144.2" y="74.6">CGD1P</text>
<text x="152.1" y="77.4">60</text>
<text x="152.1" y="75.6">52</text>
<text x="152.1" y="73.7">53</text>
<text x="100.9" y="79.4" transform="rotate(-90 100.9 79.4)">1</text>
<text x="106.4" y="80.7" transform="rotate(-90 106.4 80.7)">2</text>
<text x="129.3" y="81">20</text>
<text x="133.6" y="82">CREF</text>
<text x="143.9" y="80.1">CGD0N</text>
<text x="144.2" y="78.3">CGD0P</text>
<text x="144.7" y="83.8">VGDC</text>
<text x="152.1" y="79.2">61</text>
<text x="152.1" y="82.9">54</text>
<text x="3.6" y="86.7">B</text>
<text x="100.9" y="84.4" transform="rotate(-90 100.9 84.4)">2</text>
<text x="129.3" y="84.7">18</text>
<text x="129.4" y="88.3">23</text>
<text x="133.6" y="89.3">SD0</text>
<text x="133.6" y="85.6">CMSE</text>
<text x="146" y="87.5">CDC</text>
<text x="152.1" y="86.5">56</text>
<text x="274.7" y="86.7">B</text>
<text x="129.3" y="92">24</text>
<text x="133.6" y="92.9">SD1</text>
<text x="144" y="92.9">OUT0A</text>
<text x="144" y="91.1">OUT0A</text>
<text x="144.5" y="94.8">CF0AP</text>
<text x="152.1" y="95.7">3</text>
<text x="152.1" y="93.9">6</text>
<text x="152.1" y="92">4</text>
<text x="152.1" y="90.2">5</text>
<text x="159.5" y="94.1" transform="rotate(-90 159.5 94.1)">1</text>
<text x="129.3" y="101.2">32</text>
<text x="129.3" y="99.4">22</text>
<text x="129.4" y="97.5">21</text>
<text x="133.6" y="100.3">WS</text>
<text x="134" y="98.4">SCK</text>
<text x="144.1" y="96.6">CF0AN</text>
<text x="144.1" y="100.3">OUT0B</text>
<text x="152.1" y="101.2">10</text>
<text x="152.1" y="99.4">11</text>
<text x="159.5" y="99" transform="rotate(-90 159.5 99)">2</text>
<text x="129.4" y="103">31</text>
<text x="133.6" y="103.9">CLKM/S</text>
<text x="134" y="102.1">CLK</text>
<text x="144.1" y="102.1">OUT0B</text>
<text x="144.3" y="105.7">CF0BN</text>
<text x="144.6" y="103.9">CF0BP</text>
<text x="152.1" y="104.9">12</text>
<text x="152.1" y="103">9</text>
<text x="159.5" y="103.2" transform="rotate(-90 159.5 103.2)">1</text>
<text x="129.3" y="108.5">27</text>
<text x="129.3" y="110.3">30</text>
<text x="133.6" y="111.3">SDA</text>
<text x="134" y="109.4">SCL</text>
<text x="144" y="111.3">OUT1A</text>
<text x="144" y="109.4">OUT1A</text>
<text x="144.5" y="113.1">CF1AP</text>
<text x="152.1" y="112.2">43</text>
<text x="152.1" y="110.3">44</text>
<text x="152.1" y="108.5">45</text>
<text x="159.5" y="112.4" transform="rotate(-90 159.5 112.4)">1</text>
<text x="159.5" y="108.2" transform="rotate(-90 159.5 108.2)">2</text>
<text x="129.3" y="115.8">29</text>
<text x="129.3" y="114">28</text>
<text x="133.6" y="114.9">AD0</text>
<text x="133.6" y="116.8">AD1</text>
<text x="144.1" y="114.9">CF1AN</text>
<text x="144.1" y="118.6">OUT1B</text>
<text x="152.1" y="114">46</text>
<text x="152.1" y="119.5">38</text>
<text x="152.1" y="117.6">39</text>
<text x="159.5" y="117.3" transform="rotate(-90 159.5 117.3)">2</text>
<text x="69.8" y="125">1</text>
<text x="77" y="125">2</text>
<text x="86.3" y="125">1</text>
<text x="95.3" y="125">2</text>
<text x="129.3" y="125">16</text>
<text x="129.3" y="121.3">34</text>
<text x="133.6" y="125.9">ERROR</text>
<text x="133.6" y="122.3">MUTE</text>
<text x="144.1" y="120.4">OUT1B</text>
<text x="144.3" y="124.1">CF1BN</text>
<text x="144.6" y="122.3">CF1BP</text>
<text x="152.1" y="123.1">37</text>
<text x="152.1" y="121.3">40</text>
<text x="159.5" y="121.5" transform="rotate(-90 159.5 121.5)">1</text>
<text x="3.6" y="130.3">C</text>
<text x="129.4" y="128.7">33</text>
<text x="133.6" y="129.6">ENABLE</text>
<text x="145.2" y="129.6">AVSS</text>
<text x="145.2" y="131.4">AVSS</text>
<text x="147.5" y="127.7">EP</text>
<text x="152.1" y="126.8">65</text>
<text x="152.1" y="128.7">19</text>
<text x="152.1" y="130.5">25</text>
<text x="159.5" y="126.5" transform="rotate(-90 159.5 126.5)">2</text>
<text x="274.7" y="130.3">C</text>
<text x="86.3" y="136">1</text>
<text x="95.3" y="136">2</text>
<text x="129.3" y="132.3">15</text>
<text x="129.4" y="136">51</text>
<text x="133.6" y="136.9">MSEL0</text>
<text x="133.6" y="133.2">CLIP</text>
<text x="145.2" y="133.2">DVSS</text>
<text x="145.2" y="135">DVSS</text>
<text x="145.5" y="136.9">PVSS</text>
<text x="152.1" y="132.3">26</text>
<text x="152.1" y="134.2">59</text>
<text x="152.1" y="136">1</text>
<text x="152.1" y="137.8">2</text>
<text x="129.3" y="139.7">50</text>
<text x="133.6" y="140.5">MSEL1</text>
<text x="145.5" y="138.7">PVSS</text>
<text x="145.5" y="140.5">PVSS</text>
<text x="145.5" y="142.4">PVSS</text>
<text x="152.1" y="139.7">13</text>
<text x="152.1" y="141.5">14</text>
<text x="152.1" y="143.3">35</text>
<text x="129.3" y="147">49</text>
<text x="129.3" y="145.1">64</text>
<text x="133.6" y="147.9">NC</text>
<text x="133.6" y="146">NC</text>
<text x="145.5" y="144.2">PVSS</text>
<text x="145.5" y="146">PVSS</text>
<text x="145.5" y="147.9">PVSS</text>
<text x="145.5" y="149.7">PVSS</text>
<text x="152.1" y="145.1">36</text>
<text x="152.1" y="147">47</text>
<text x="152.1" y="148.8">48</text>
<text x="179.6" y="149.8" transform="rotate(-90 179.6 149.8)">1</text>
<text x="179.6" y="145.5" transform="rotate(-90 179.6 145.5)">2</text>
<text x="3.6" y="173.7">D</text>
<text x="133.9" y="172.6">3</text>
<text x="133.9" y="170.8">1</text>
<text x="135.8" y="169">I2SO2</text>
<text x="144.8" y="170.8">2</text>
<text x="144.8" y="172.6">4</text>
<text x="274.6" y="173.7">D</text>
<text x="133.8" y="174.4">5</text>
<text x="135.8" y="178.1">TSW-103-08-L-D</text>
<text x="144.8" y="174.4">6</text>
<text x="210.2" y="178.1">Title</text>
<text x="210.2" y="183.6">Size</text>
<text x="219.3" y="183.6">Number</text>
<text x="256" y="183.6">Revision</text>
<text x="210.2" y="189.1">Date:</text>
<text x="210.2" y="190.9">File:</text>
<text x="211.1" y="186.4">B</text>
<text x="218.4" y="189.1">9/24/2022</text>
<text x="218.4" y="190.9">C:\Users\..\Amplifier_2.SchDoc</text>
<text x="246.8" y="189.1">Sheet</text>
<text x="246.8" y="190.9">Drawn By: James Brackmann</text>
<text x="251.8" y="189.1">of</text>
<text x="24.6" y="193.7">1</text>
<text x="70.2" y="193.7">2</text>
<text x="116.1" y="193.7">3</text>
<text x="161.8" y="193.7">4</text>
<text x="207.6" y="193.7">5</text>
<text x="253.4" y="193.7">6</text>
</g>
<g font-size="1.7" fill="#800000">
<text x="99.4" y="49.9">AVDD 5V</text>
<text x="118.5" y="49.9">5V</text>
<text x="132.3" y="49.9">DVDD</text>
<text x="141.5" y="49.9">DVSS</text>
<text x="110.4" y="55.4">DVDD</text>
<text x="117.7" y="70.1">PVDD-7-8-41-42</text>
<text x="121.4" y="68.2">DVDD</text>
<text x="115.9" y="77.4">AVSS</text>
<text x="86.6" y="89.3">SD_B_OUT</text>
<text x="90.3" y="84.7">GND</text>
<text x="163.5" y="84.7">DVSS</text>
<text x="178.2" y="92">GND</text>
<text x="200.1" y="92.9">+0L-2</text>
<text x="86.6" y="100.3">WS_B_OUT</text>
<text x="86.6" y="98.4">SCK_B_OUT</text>
<text x="119.6" y="97.5">GND</text>
<text x="86.6" y="102.1">CLKOUT</text>
<text x="191" y="104.9">GND</text>
<text x="200.1" y="107.6">-0L-2</text>
<text x="88.4" y="109.4">SCL</text>
<text x="88.4" y="111.3">SDA</text>
<text x="117.8" y="108.5">GND</text>
<text x="123.4" y="112.2">3.3V</text>
<text x="200.1" y="111.3">+0R-2</text>
<text x="90.2" y="122.3">MUTE</text>
<text x="116" y="121.3">GND</text>
<text x="88.4" y="129.6">ENABLE</text>
<text x="159.8" y="128.7">AVSS</text>
<text x="191" y="128.7">GND</text>
<text x="200.1" y="131.4">-0R-2</text>
<text x="118.5" y="132.3">5V</text>
<text x="159.8" y="132.3">DVSS</text>
<text x="169" y="132.3">GND</text>
<text x="178.6" y="137.8">15V</text>
<text x="161.6" y="143.3">PVDD-7-8-41-42</text>
<text x="55.5" y="145.1">GND</text>
<text x="117.8" y="145.1">GND</text>
<text x="178.2" y="157.9">GND</text>
<text x="115.9" y="173.5">WS_B</text>
<text x="115.9" y="171.7">SCK_B</text>
<text x="159.8" y="173.5">WS_B_OUT</text>
<text x="159.8" y="171.7">SCK_B_OUT</text>
<text x="115.9" y="175.3">SD_B</text>
<text x="159.8" y="175.3">SD_B_OUT</text>
</g>
<g font-size="1.7" fill="#000080">
<text x="123" y="53.8">C85</text>
<text x="137.7" y="48.3">C84</text>
<text x="137.7" y="53.4">1uF</text>
<text x="123" y="58.9">1uF</text>
<text x="132.3" y="64.6">AMP2</text>
<text x="159.6" y="62.9">C86</text>
<text x="114.2" y="66.9">C88</text>
<text x="114.2" y="68.7">1uF</text>
<text x="159.6" y="68">1uF</text>
<text x="170.6" y="66.6">C87</text>
<text x="170.6" y="71.7">100nF</text>
<text x="108.7" y="77.9">C91</text>
<text x="167" y="72.1">C89</text>
<text x="167" y="77.2">1uF C90</text>
<text x="103.2" y="81.6">C92</text>
<text x="103.2" y="83.4">1uF</text>
<text x="108.7" y="79.8">1uF</text>
<text x="170.6" y="82.7">1uF</text>
<text x="174.3" y="88.2">C93</text>
<text x="174.3" y="90">1uF</text>
<text x="185.3" y="95.5">C94</text>
<text x="161.8" y="96.2">C95</text>
<text x="161.8" y="98.1">10uF</text>
<text x="185.3" y="97.3">1uF</text>
<text x="161.8" y="105.4">C97</text>
<text x="161.8" y="107.2">10uF</text>
<text x="185.3" y="104.6">C96</text>
<text x="185.3" y="106.5">1uF</text>
<text x="161.8" y="114.6">C98</text>
<text x="161.8" y="116.4">10uF</text>
<text x="185.3" y="117.5">C99</text>
<text x="185.3" y="119.3">1uF</text>
<text x="71.2" y="123">ERR2</text>
<text x="87.7" y="123.9">R25</text>
<text x="161.6" y="125">10uF</text>
<text x="161.8" y="123.7">C100</text>
<text x="87.7" y="127.9">200Ω</text>
<text x="185.3" y="128.5">C101</text>
<text x="185.3" y="130.3">1uF</text>
<text x="69.7" y="133.9">CLIP2</text>
<text x="87.7" y="134.9">R26</text>
<text x="87.7" y="138.9">200Ω</text>
<text x="168.8" y="146.8">C102</text>
<text x="168.8" y="148.6">1uF</text>
<text x="174.3" y="146.8">C103+</text>
<text x="174.3" y="148.6">1uF</text>
<text x="182" y="148.4">470uF</text>
<text x="182" y="146.6">C104</text>
<text x="132.3" y="152.4">MA12040PXUMA1</text>
<text x="214.8" y="179.9">Vibin Engineering - Amplifiers</text>
<text x="225.7" y="185.4">Schematic 2</text>
<text x="262.4" y="185.4">Rev_2</text>
<text x="255" y="189.1">Dr. Porter</text>
</g>
</svg>
